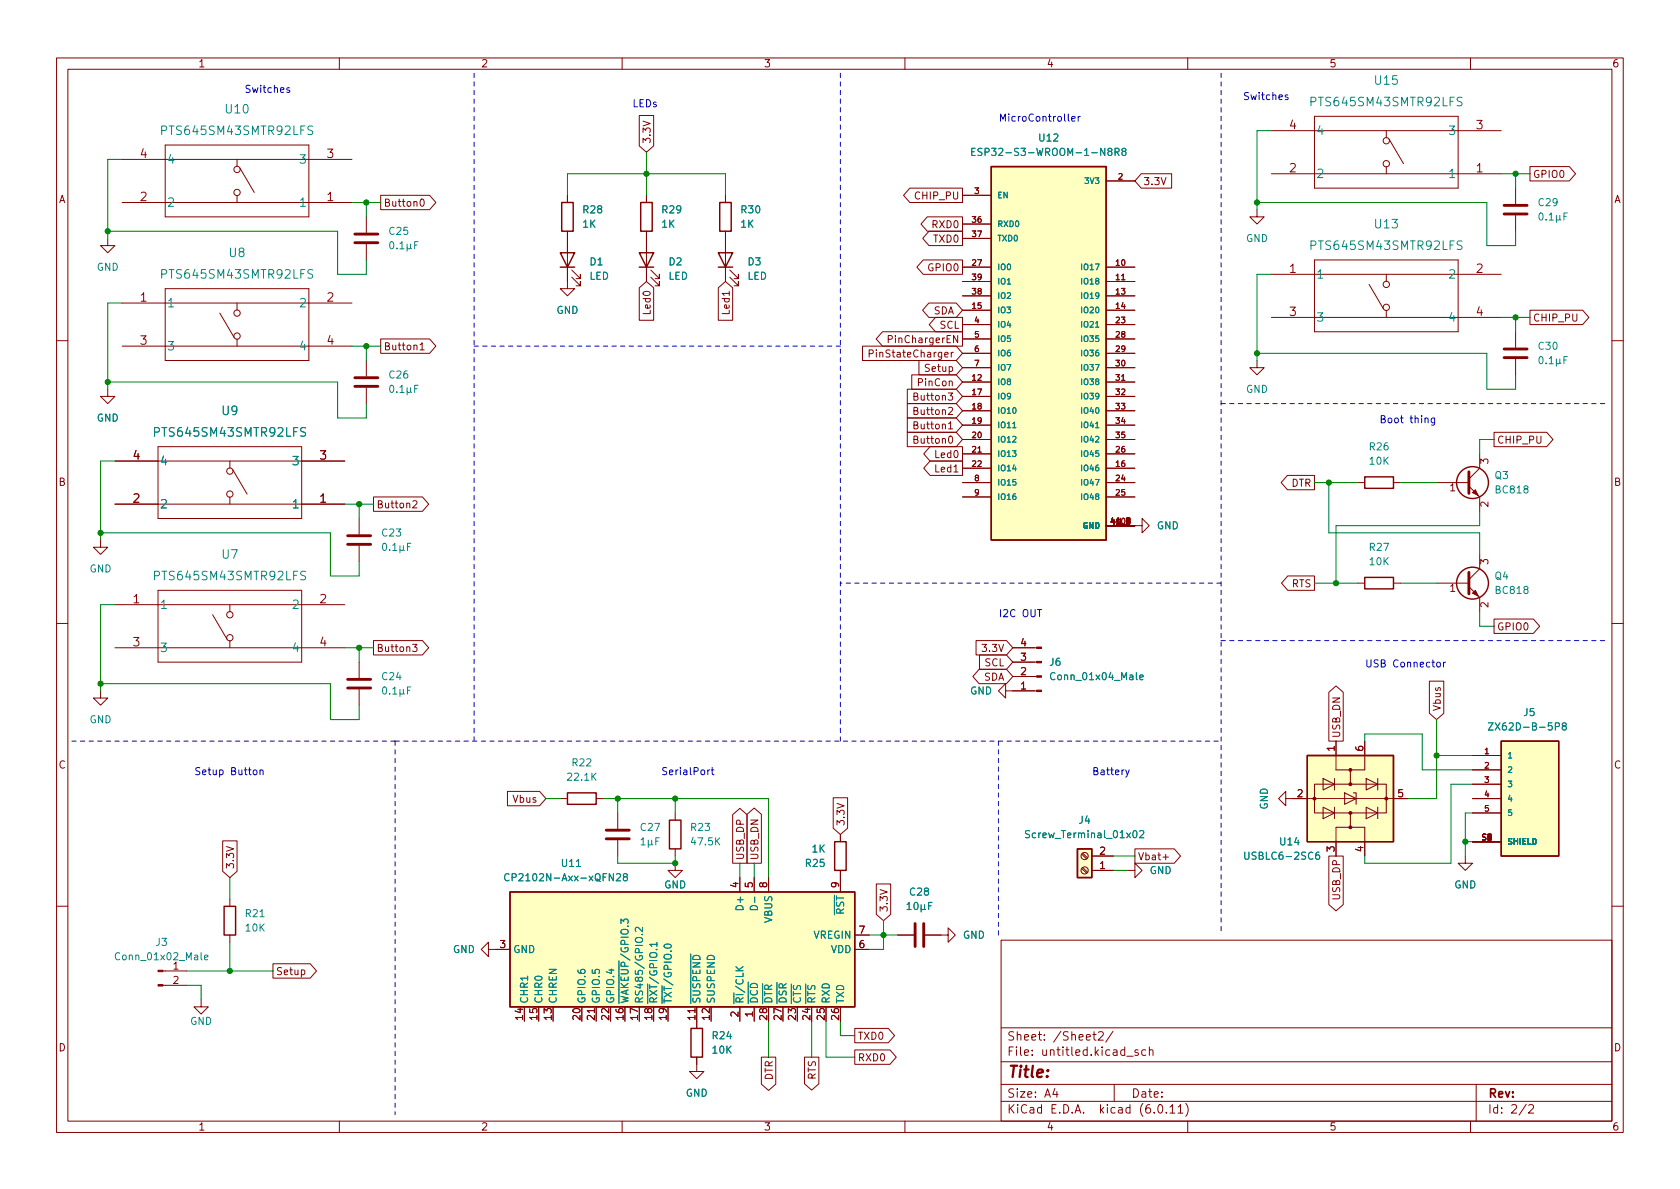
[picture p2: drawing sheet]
<svg xmlns="http://www.w3.org/2000/svg" width="297mm" height="210mm" viewBox="0 0 297 210" stroke-linecap="round" stroke-linejoin="round" font-family="sans-serif">
<g fill="none" stroke="#840000" stroke-width=".18">
<path d="M10 10.2h277v190.1h-277zM12 12.2h273v186.1h-273zM60 10.2v2M110 10.2v2M160 10.2v2M210 10.2v2M260 10.2v2M21.6 28.2h40.6M21.6 35.8h40.6M29.2 25.6h25.4v12.7h-25.4zM41.9 28.2v1.3M41.9 34.5v1.3"/>
<path d="M42.4 29.7l2.6 4.3M64.8 38.3v2.8M67.3 34.5h8.7l1.1 1.3-1.1 1.3h-8.7zM74.4 35.3l.2-.1a.68 .68 0 0 1 .4 .6 .68 .68 0 0 1-.4 .7l-.2-.1-.1-.4zM100.3 34.5v1.3M113 20.4h2.6v5.4l-1.3 1.1-1.3-1.1zM114.3 34.5v1.3M128.3 34.5v1.3M160.9 33.3h9.3v2.5h-9.3l-1.1-1.3zM164 38.3h6.2v2.6h-6.2l-1.2-1.3zM170.2 34.5h5.1M170.2 39.6h5.1"/>
<path d="M195.6 32h5.1M201.8 30.7h5.4v2.6h-5.4l-1.1-1.3zM222.2 37.1v1.2h1.3l-1.3 1.3-1.2-1.3h1.2M224.8 23.1h40.6M224.8 30.7h40.6M232.4 20.6h25.4v12.7h-25.4zM245.1 23.1v1.3M245.1 29.5v1.2M245.6 24.6l2.6 4.4M268 33.3v2.8M268 38.1v2.8M270.5 29.5h7l1.1 1.2-1.1 1.3h-7z"/>
<path d="M19 42.2v1.2h1.3l-1.3 1.3-1.2-1.3h1.2M21.6 53.6h40.6M29.2 51h25.4v12.7h-25.4zM38.9 55.4l2.5 4.3M41.9 53.6v1.3M41.9 59.9v1.3M64.8 43.2v2.8M67.3 59.9h8.7l1.1 1.3-1.1 1.3h-8.7zM100.3 40.9v10.1h1.3l-1.3 1.3-1.2-1.3h1.2M101.1 49l1.5 1.5v-.7v.7h-.7M101.1 47.7l1.5 1.6v-.8v.8h-.7M113 50.9l1.3-1.1 1.3 1.1v5.7h-2.6z"/>
<path d="M114.3 40.9v8.9M115.1 49l1.5 1.5v-.7v.7h-.8M115.1 47.7l1.5 1.6v-.8v.8h-.8M127 50.9l1.3-1.1 1.2 1.1v5.7h-2.5zM128.3 40.9v8.9M128.9 51.5v.8M129 49l1.6 1.5v-.7v.7h-.8M129 47.7l1.6 1.6v-.8v.8h-.8M156 58.7h14.2v2.5h-14.2l-1.1-1.3zM163.2 46h7v2.5h-7l-1.1-1.3zM164.2 53.6h4.9l1.1 1.3-1.1 1.2h-4.9l-1.1-1.2zM164.3 40.9h5.9v2.5h-5.9l-1.2-1.2z"/>
<path d="M165.4 56.1h4.8v2.6h-4.8l-1.1-1.3zM169.3 59.3v1.3l-.7-1.3v1.3M170.2 47.2h5.1M170.2 49.8h5.1M170.2 52.3h5.1M170.2 54.9h5.1M170.2 57.4h5.1M170.2 59.9h5.1M170.2 42.2h5.1M195.6 47.2h5.1M195.6 49.8h5.1M195.6 52.3h5.1"/>
<path d="M195.6 54.9h5.1M195.6 57.4h5.1M195.6 59.9h5.1M198.3 49.5h.6M224.8 56.1h40.6M224.8 48.5h40.6M232.4 46h25.4v12.7h-25.4zM242.1 50.3l2.5 4.3M245.1 48.5v1.3M245.1 54.9v1.2M268 58.7v2.8M270.5 54.9h9.3l1.1 1.2-1.1 1.3h-9.3z"/>
<path d="M10 60.2h2M19 68.8v1.3h1.3l-1.3 1.3-1.2-1.3h1.2M21.6 61.2h40.6M27.9 79h25.4v12.7h-25.4zM64.8 63.7v2.8M64.8 68.6v2.8M74.3 61l.3-.4v1.3M74.3 61.9h.7M152.5 61.2h16.6l1.1 1.3-1.1 1.2h-16.6zM160.4 68.8h8.7l1.1 1.3-1.1 1.3h-8.7zM160.4 76.4h8.7l1.1 1.3-1.1 1.3h-8.7zM160.4 73.9h8.7l1.1 1.3-1.1 1.2h-8.7z"/>
<path d="M160.4 71.4h8.7l1.1 1.2-1.1 1.3h-8.7zM161.2 66.3h7.9l1.1 1.3-1.1 1.2h-7.9zM162.5 63.7h6.6l1.1 1.3-1.1 1.3h-6.6zM164.4 79h5.8v2.5h-5.8l-1.1-1.2zM167 62.7l.6-.1v-.2l-.4-.1-.2 .2 .1 .6h.5M167.6 69.5h.8l-.4 .5 .4 .1v.5l-.2 .2-.6-.2M167.7 74.9l.4-.3v1.2M167.7 72.2l.5-.2 .2 .4-.8 .9h.8M167.7 75.8h.7M167.8 67.5l.2-.1h.3l.1 .8M167.8 77.2l.2-.1a.68 .68 0 0 1 .5 .6 .68 .68 0 0 1-.5 .7l-.2-.1-.1-.4zM168.2 62.3v.8"/>
<path d="M168.6 62.3l-.4 .2M170.2 67.6h5.1M170.2 70.1h5.1M170.2 72.6h5.1M170.2 75.2h5.1M170.2 77.7h5.1M170.2 62.5h5.1M170.2 65h5.1M172.9 80h.6M195.6 67.6h5.1M195.6 70.1h5.1M195.6 72.6h5.1"/>
<path d="M195.6 75.2h5.1M195.6 77.7h5.1M195.6 62.5h5.1M195.6 65h5.1M198.3 67.3h.6M222.2 63.7v1.3h1.3l-1.3 1.3-1.2-1.3h1.2M264.2 76.4h9.3l1.1 1.3-1.1 1.3h-9.3zM268 63.5v2.8M285 60.2h2M17.8 95.5v1.3h1.2l-1.2 1.2-1.3-1.2h1.3M20.3 81.5h40.7M20.3 89.1h40.7"/>
<path d="M40.6 81.5v1.3M40.6 87.9v1.2M41.1 83.1l2.6 4.3M63.5 91.7v2.8M63.5 96.5v2.8M66 87.9h8.7l1.1 1.2-1.1 1.3h-8.7zM73 88.7l.5-.2 .2 .4-.8 .9h.8M164.4 81.5h5.8v2.6h-5.8l-1.1-1.3zM168.7 83.5h.7M170.2 85.3h5.1M170.2 82.8h5.1M170.2 80.3h5.1"/>
<path d="M170.2 87.9h5.1M195.6 93h6.3v-1.3l1.3 1.3-1.3 1.2v-1.2M195.6 85.3h5.1M195.6 82.8h5.1M195.6 80.3h5.1M195.6 87.9h5.1M199.1 91.6h.7l-.4 1.1M199.4 91.6l-.2 .7h.6M227.6 84.1h4.8v2.5h-4.8l-1.1-1.3zM240 85.3h1.3M246.4 85.3h1.2M254 85.3h5.7"/>
<path d="M256.5 85.9l.4-.4v1.3M259.7 86l1.9 1.9v2.5M261.6 80.3v2.5l-1.9 1.9M261.6 98v2.6l-1.9 1.9M261.8 82v-.8l.5 .4 .1-.4h.6l.1 .2-.1 .6M261.8 99.7v-.8l.5 .5 .1-.4h.6l.1 .2-.1 .5M263.1 88.8v.8l-.9-.8-.4 .2 .1 .5M10 110.2h2M20.3 114.5h40.7M20.3 106.9h40.7M27.9 104.4h25.4v12.7h-25.4zM37.6 108.7l2.5 4.3"/>
<path d="M40.6 106.9v1.3M40.6 113.3v1.2M63.5 117.1v2.8M66 113.3h8.7l1.1 1.2-1.1 1.3h-8.7zM72.9 113.9h.8l-.4 .5 .4 .1v.6l-.2 .1-.6-.1M172.6 113.3h5.4l1.1 1.2-1.1 1.3h-5.4zM173.1 118.4h4.9l1.1 1.2-1.1 1.3h-4.9l-1.1-1.3zM173.2 115.8h4.8l1.1 1.3-1.1 1.3h-4.8zM179.1 117.1h4.2M179.1 114.5h4.2M179.1 119.6h4.2M227.7 101.8h4.7v2.6h-4.7l-1.1-1.3z"/>
<path d="M240 103.1h1.3M246.4 103.1h1.2M254 103.1h5.7M256.5 103.7l.4-.4v1.3M259.7 103.8l1.9 1.9v2.5M263.1 106.6v.8l-.9-.8-.4 .2 .1 .5M264.2 109.5h6.9l1.1 1.2-1.1 1.3h-6.9zM285 110.2h2M17.8 122.2v1.2h1.2l-1.2 1.3-1.3-1.3h1.3M63.5 121.9v2.8M89.7 139.9h5.7l1.1 1.3-1.1 1.3h-5.7zM177.8 122.2v-1.3l-1.3 1.3 1.3 1.2v-1.2h5.5"/>
<path d="M232.4 138.7h12.7v5.1h-12.7zM233.9 137.7l2.1 1-2.1 1zM234.9 122.4l1.3-1.1 1.3 1.1v8.7h-2.6zM236 137.7v2M236.2 131.1v5h2.6M241.3 131.1v5h-2.5v2.6M241.6 137.7l2 1-2 1zM243.6 137.7v2M252.7 120.5h2.6v5.6l-1.3 1.1-1.3-1.1zM260.3 136.1h5.1M260.3 133.6h5.1M260.3 138.7h5.1"/>
<path d="M39.4 148.7h2.5v5.4l-1.3 1.1-1.2-1.1zM40.6 159v1.3M99.1 141.2h1.2M105.4 141.2h1.3M109.2 143.8v2.8M109.2 148.6v2.8M119.4 152.6v1.3h1.2l-1.2 1.3-1.3-1.3h1.3M119.4 143.8v1.2M119.4 150.1v1.3M129.5 144.1l1.3-1.2 1.3 1.2v8.5h-2.6zM130.8 155.2v2.5M132.1 144l1.2-1.1 1.3 1.1v8.6h-2.5z"/>
<path d="M133.3 155.2v2.5M135.9 155.2v2.5M147.3 141.1h2.6v5.4l-1.3 1.1-1.3-1.1zM148.6 147.6v1.2M148.6 153.9v3.8M154.9 156.3h2.6v5.4l-1.3 1.1-1.3-1.1zM191.3 151l.8 .9M191.3 153.6l.8 .8M191.4 150.9l.9 .8M191.4 153.4l.9 .8M193 153.9h3.8M193 151.4h3.8"/>
<path d="M199.4 153.9h1.3v-1.3l1.2 1.3-1.2 1.3v-1.3M200.7 150.1h6.9l1.1 1.3-1.1 1.2h-6.9zM205.6 151.6h1M227.3 141.2v-1.3l-1.2 1.3 1.2 1.3v-1.3h21.6M233.9 142.7l2.1 1.1-2.1 1zM234.9 151.4h2.6v8.6l-1.3 1.1-1.3-1.1zM236 142.7v2.1M237.7 140.2l2.1 1-2.1 1zM238.8 143.8v2.5h2.5v5.1M238.8 146.3h-2.6v5.1M239.3 140.2h.5v2M241.6 142.7l2 1.1-2 1z"/>
<path d="M243.6 142.7v2.1M259.1 151.4v1.2h1.2l-1.2 1.3-1.3-1.3h1.3M260.3 141.2h5.1M260.3 143.8h5.1M260.3 148.8h5.1M10 160.2h2M28.8 174.2h4.2M28.8 171.7h4.2M35.6 176.8v1.2h1.2l-1.2 1.3-1.3-1.3h1.3M40.6 165.3v1.3M48.3 170.4h6.6l1.1 1.3-1.1 1.3h-6.6zM86.4 167.9v-1.3l-1.3 1.3 1.3 1.3v-1.3h3.8"/>
<path d="M92.7 178v2.6M95.2 178v2.6M97.8 178v2.6M102.9 178v2.6M105.1 178.4v.7M105.4 178v2.6M107.9 178v2.6M110.5 178v2.6M113 178v2.6M115.6 178v2.6M118.1 178v2.6M122.9 178.4v.7"/>
<path d="M123.2 178v3.9M125.7 178v2.6M130.8 178v2.6M133.3 178v2.6M135.9 178v2.6M138.4 178v2.6M141 178v2.6M143.5 178v2.6M146 178v2.6M148.6 178v2.6M151.1 165.3h2.6M151.1 167.9h2.6"/>
<path d="M158.7 165.3h2.8M163.6 165.3h4v-1.2l1.3 1.2-1.3 1.3v-1.3M177 166.3h108v32h-108zM285 160.2h2M60 198.3v2M110 198.3v2M123.2 186.9v2.6h1.3l-1.3 1.2-1.3-1.2h1.3M134.6 186.9h2.6v4.8l-1.3 1.1-1.3-1.1zM142.2 186.9h2.6v4.8l-1.3 1.1-1.3-1.1zM151.1 185.7h6.3l1.1 1.2-1.1 1.3h-6.3zM151.1 181.9h6l1.1 1.2-1.1 1.3h-6zM160 198.3v2"/>
<path d="M177 194.8h108M177 191.8h108M177 187.8h108M177 181.8h108M182.5 186.5v.1M182.5 185.7v.1M184.6 183.8v.1M184.6 183v.1M194.2 182.6l.6-.2 .2 .2 .1 .3-1 1h1M196.8 182.4l-1.3 1.9M197 191.8v3M202.6 185.7l-.5-.1-.2 .3v.4l.1 .3h.6"/>
<path d="M203.2 185.8l.2-.2 .4 .1 .1 .9M203.2 185.1v1.5M209.6 195.1a1.72 1.72 0 0 1 0 2.3M210 198.3v2M260 198.3v2M261 191.8v6.5M270.3 195.5l.6-.2 .2 .2 .1 .3-1 1h1"/>
<circle cx="41.9" cy="30" r=".56"/>
<circle cx="41.9" cy="34" r=".56"/>
<circle cx="245.1" cy="24.9" r=".56"/>
<circle cx="245.1" cy="29" r=".56"/>
<circle cx="41.9" cy="59.4" r=".56"/>
<circle cx="41.9" cy="55.4" r=".56"/>
<circle cx="245.1" cy="54.4" r=".56"/>
<circle cx="245.1" cy="50.3" r=".56"/>
<circle cx="40.6" cy="83.3" r=".56"/>
<circle cx="40.6" cy="87.4" r=".56"/>
<circle cx="40.6" cy="112.8" r=".56"/>
<circle cx="40.6" cy="108.7" r=".56"/>
<circle cx="191.8" cy="151.4" r=".63"/>
<circle cx="191.8" cy="153.9" r=".63"/>
</g>
<g fill="none" stroke="#840000" stroke-width=".51">
<path d="M265.9 36.3h4.1M265.9 37.8h4.1M62.7 41.4h4.1M62.7 42.9h4.1M62.7 68.3h4.1M62.7 66.8h4.1M265.9 63.2h4.1M265.9 61.7h4.1M61.5 94.7h4M61.5 96.3h4M259.7 83.4v3.8M259.7 101.2v3.8"/>
<path d="M61.5 121.7h4M61.5 120.1h4M107.2 148.3h4.1M107.2 146.8h4.1M161.8 163.3v4.1M163.3 163.3v4.1"/>
</g>
<g fill="#840000" stroke="#840000" stroke-width=".18">
<path d="M260.3 87.1l.6-.5 .5 1z"/>
<path d="M260.3 104.9l.6-.5 .5 1z"/>
<path d="M27.9 174.1h.9v.3h-.9z"/>
<path d="M27.9 171.6h.9v.2h-.9z"/>
<path d="M183.3 114.4h.8v.3h-.8z"/>
<path d="M183.3 117h.8v.2h-.8z"/>
<path d="M183.3 119.5h.8v.3h-.8z"/>
<path d="M183.3 122h.8v.3h-.8z"/>
<circle cx="238.8" cy="136.1" r=".25"/>
<circle cx="238.8" cy="138.7" r=".25"/>
<circle cx="232.4" cy="141.2" r=".25"/>
<circle cx="245.1" cy="141.2" r=".25"/>
<circle cx="238.8" cy="143.8" r=".25"/>
<circle cx="238.8" cy="146.3" r=".25"/>
</g>
<g fill="none" stroke="#840000" stroke-width=".25">
<path d="M99.3 35.8h2v5.1h-2zM113.3 35.8h2v5.1h-2zM127.3 35.8h2v5.1h-2zM175.3 29.5h20.3v66h-20.3zM99.1 44.7h2.5l-1.3 2.5zM99.1 47.2h2.5M113 44.7h2.6l-1.3 2.5zM113 47.2h2.6M127 44.7h2.5l-1.2 2.5zM127 47.2h2.5M241.3 84.3h5.1v2.1h-5.1zM241.3 102.1h5.1v2h-5.1z"/>
<path d="M231.1 133.6h15.3v15.2h-15.3zM265.4 131.1h10.2v20.3h-10.2zM90.2 157.7h60.9v20.3h-60.9zM100.3 140.2h5.1v2h-5.1zM118.4 145h2v5.1h-2zM147.6 148.8h2v5.1h-2zM190.5 150.1h2.5v5.1h-2.5zM39.6 160.3h2.1v5h-2.1zM122.2 181.9h2v5h-2z"/>
<circle cx="260.3" cy="85.3" r="2.82"/>
<circle cx="260.3" cy="103.1" r="2.82"/>
</g>
<g fill="none" stroke="#008484" stroke-width=".18">
<path d="M258.5 17.3l-.6-.1-.2 .1v.5l.7 .3 .1 .3-.3 .3-.6-.1M55.3 22.3h-.6l-.2 .1v.5l.7 .2 .1 .4-.3 .3-.6-.1M195.3 26.2v1.3l-.7-1.3v1.3M196.1 26.8l-.2-.3v-.2l.2-.1 .4 .1 .1 .2-.1 .1-.5 .2-.1 .2v.4l.2 .1h.3l.2-.2-.1-.4-.1-.1M197.2 26.9l.6-.1 .1-.2-.1-.3-.6-.1v1.3M197.5 26.9l.4 .6M198.6 26.8l-.2-.3v-.2l.2-.1 .4 .1 .1 .2-.1 .1-.5 .2-.1 .2v.4l.2 .1h.2l.3-.2-.1-.4-.2-.1M272.2 37.8l.2-.1a.68 .68 0 0 1 .4 .6 .68 .68 0 0 1-.4 .6l-.2-.1-.1-.4zM273.4 38.8v.1M273.9 38l.4-.3v1.2M273.9 38.9h.7M275.2 38.1v1.2"/>
<path d="M275.8 38.7l.2 .2M275.8 38.1l-.1 .8h-.3l-.2-.2M276.5 38.3h.4M277.1 37.7h-.6v1.2M55.3 47.7h-.6l-.2 .1v.5l.7 .2 .1 .4-.3 .3-.6-.1M69 42.9l.2-.2a.68 .68 0 0 1 .4 .7 .68 .68 0 0 1-.4 .6l-.2-.1-.1-.4zM70.2 43.9v.1M70.7 43.1l.4-.4v1.3M70.7 44h.7M72 43.2v1.2M72.6 43.8l.2 .2M72.6 43.2l-.1 .7-.3 .1-.2-.2"/>
<path d="M73.3 43.3h.4M73.9 42.7h-.6v1.3M193.7 57.9h.6M258.5 42.7l-.6-.1-.3 .3 .2 .3 .6 .3v.5l-.2 .1-.6-.1M54 75.7l-.6-.1-.2 .2v.4l.7 .3 .1 .3-.3 .3h-.5M69 68.3l.2-.2a.68 .68 0 0 1 .4 .7 .68 .68 0 0 1-.4 .6l-.2-.1-.1-.4zM70.2 69.3v.1M70.7 68.5l.4-.4v1.3M70.7 69.4h.7M72 68.6v1.2M72.6 69.2l.2 .2M72.6 68.6l-.1 .7-.3 .1-.2-.2"/>
<path d="M73.3 68.7h.4M73.9 68.1h-.6v1.3M179.1 75.6h.5M193.7 75.6h.6M272.2 63.2l.2-.1a.68 .68 0 0 1 .4 .6 .68 .68 0 0 1-.4 .6l-.2-.1-.1-.4zM273.4 64.2v.1M273.9 63.4l.4-.3v1.2M273.9 64.3h.7M275.2 63.5v1.2M275.8 64.1l.2 .2M275.8 63.5l-.1 .8h-.3l-.2-.2M276.5 63.7h.4"/>
<path d="M277.1 63.1h-.6v1.2M67.8 96.2l.1-.1a.68 .68 0 0 1 .5 .6 .68 .68 0 0 1-.5 .6l-.1-.1-.2-.3zM68.9 97.2v.1M69.4 96.4l.4-.3v1.2M69.4 97.3h.8M70.7 96.5v1.3M71.3 97.2l.2 .1M71.3 96.5v.8h-.4l-.2-.1M72 96.7h.5M72.7 96.1h-.7v1.2M269.7 86.5l-.3-.3 .1-.2 .2-.1 .3 .1 .2 .2-.1 .1-.5 .2-.2 .2v.2l.3 .3 .3-.1 .2-.2v-.2l-.3-.2M54 101.1l-.6-.1-.2 .2v.4l.7 .3 .1 .3-.3 .3h-.5"/>
<path d="M200.9 118.9v1.1l.2 .2M201.5 119.8l.6-.1v-.3h-.4l-.2 .1 .1 .6h.5M269.7 104.2l-.3-.2 .1-.2 .2-.1 .3 .1 .2 .1-.1 .2-.5 .2-.2 .2v.2l.3 .3 .3-.1 .2-.2v-.2l-.3-.3M67.8 121.5h.1a.68 .68 0 0 1 .5 .6 .68 .68 0 0 1-.5 .6 .84 .84 0 0 1-.1-1.2zM68.9 122.6v.1M69.4 121.8l.4-.3v1.2M69.4 122.7h.8M70.7 121.9v1.3M71.3 122.6l.2 .1M71.3 121.9v.8h-.4l-.2-.1M72 122.1h.5M72.7 121.5h-.7v1.2"/>
<path d="M104.8 137.3l.6 .7M105.4 136.7l-.7 .7M274.4 127.8h-.6l-.1 .6 .2-.1 .4 .1 .2 .1-.1 .5-.2 .1-.5-.1M275 128.5l.6-.1 .1-.2v-.3l-.7-.1v1.3M276.5 128.4l-.3-.3 .1-.2 .2-.1 .3 .1 .1 .2v.1l-.6 .2-.1 .2 .1 .4 .2 .1 .3-.1 .1-.1v-.3l-.2-.2M101.9 153.2h.7M108.5 154.5v1.3l-.8-1.3v1.3M109 154.6l.5-.1 .2 .4-.8 .9h.8M110.4 155l-.2-.2 .1-.2 .1-.1 .4 .1 .1 .1v.2l-.6 .2-.1 .2v.2l.2 .3h.3l.2-.3v-.3l-.2-.2M113.4 148.5l.3-.4v1.3M113.4 149.4h.7M114.6 148.6v1.2"/>
<path d="M115.2 149.2l.2 .2M115.2 148.6v.8h-.4l-.2-.2M116 148.7h.4M116.6 148.1h-.6v1.3M126.7 148.7l.6 .7M127.3 148.1l-.8 .8M133.4 158.6v1M147.5 158.3v3.5M160.4 159.9l.3-.3v1.2M161.8 159.6h.1a.68 .68 0 0 1 .4 .6 .68 .68 0 0 1-.4 .6 .84 .84 0 0 1-.1-1.2zM162.9 160v1.3M163.5 160l-.1 .8h-.4l-.1-.1"/>
<path d="M164.8 159.6h-.6v1.2M200.5 146.9h.1a.68 .68 0 0 1 .4 .6 .68 .68 0 0 1-.4 .6 .84 .84 0 0 1-.1-1.2zM201.5 147l.5-.1 .2 .3-.8 .9h.8M233.2 150.7h-.3a.86 .86 0 0 0 0 1.3l.4-.2v-.4l-.2-.2h-.4l-.1 .2M35.6 168.5v1.1l.1 .1M36.2 169.3l.6-.1-.1-.3h-.4l-.1 .2v.6h.5M46 162.1h.7M109.4 169.9v1.3M113.5 165.2h.1M113.6 164v.8l-.9-.8-.4 .2 .2 .5M122.1 168.7v8.8M129.8 175.6v1.9"/>
<path d="M160.4 160.8h.7M163.5 160.7l.1 .1M164.2 160.2h.4"/>
</g>
<g fill="#ffffc2" stroke="#ffffc2" stroke-width=".18">
<path d="M231.1 133.6h15.3v15.2h-15.3z"/>
<path d="M265.4 131.1h10.2v20.3h-10.2z"/>
<path d="M90.2 157.7h60.9v20.3h-60.9z"/>
<path d="M175.3 29.5h20.3v66h-20.3z"/>
<path d="M190.5 150.1h2.5v5.1h-2.5z"/>
</g>
<g fill="none" stroke="#0000c2" stroke-width=".18">
<path d="M51.2 15.6l-.3-.1-.2 .2 .1 .2 .4 .1v.3h-.5M227.7 16.8h-.3l-.2 .2 .1 .1 .4 .2v.3h-.5M189.5 21l.6-.1-.1-.3h-.3l-.2 .2v.6h.5M190.6 20.6v.8M191 20.6l-.4 .2M247.6 73.9h.5M247.8 73.5v1.1l.3 .2M253.7 73.9v1.1l-.3 .2-.3-.1M253.7 74l-.4-.1-.3 .3 .2 .5h.5M255.2 117.1v.8M255.6 117.1l-.4 .2M46 136.3l.2-.1h.3v.8"/>
<path d="M125.5 136.2l-.4 .2M125.7 136.2h.5M125.9 135.7v1.1l.3 .2M199 136.2l.3 .8M199.6 136.2l-.4 1.1-.2 .1"/>
</g>
<path d="M83.8 12.9v118.2M148.6 12.9v118.2M215.9 12.9v152.4M83.8 61.2h64.8M215.9 71.4h68.6M215.9 113.3h68.6M215.9 103.1h-67.3M12.7 131.1h57.1M69.8 131.1h146.1M69.8 131.1v66M176.5 131.1v34.2" fill="none" stroke="#0000c2" stroke-width=".18" stroke-dasharray=".8 .8"/>
<g fill="none" stroke="#008400" stroke-width=".18">
<path d="M21.6 28.2h-2.6v14M62.2 35.8h5.1M64.8 35.8v2.5M100.3 34.5v-3.8h28v3.8M114.3 26.9v7.6M222.2 35.8h40.7v7.6h5.1v-2.5M224.8 23.1h-2.6v14M265.4 30.7h5.1M268 30.7v2.6M19 40.9h40.7v7.6h5.1v-2.5M21.6 53.6h-2.6v15.2M224.8 48.5h-2.6v15.2"/>
<path d="M265.4 56.1h5.1M268 56.1v2.6M19 67.6h40.7v6.3h5.1v-2.5M62.2 61.2h5.1M64.8 61.2v2.5M222.2 62.5h40.7v6.3h5.1v-2.5M264.2 77.7h-2.6v2.6M17.8 94.2h40.6v7.6h5.1v-2.5M20.3 81.5h-2.5v14M61 89.1h5M63.5 89.1v2.6M232.4 85.3h7.6"/>
<path d="M234.9 85.3v8.9h26.7v3.8M247.6 85.3h6.4M261.6 90.4v2.6h-25.4v10.1M20.3 106.9h-2.5v15.3M61 114.5h5M63.5 114.5v2.6M232.4 103.1h7.6M247.6 103.1h6.4M261.6 108.2v2.5h2.6M17.8 120.9h40.6v6.3h5.1v-2.5M241.3 131.1v-1.3h10.2v6.3h8.8M254 133.6h6.3"/>
<path d="M254 127.2v14h-5.1M260.3 138.7h-3.8v13.9h-15.2v-1.2M40.6 155.2v3.8M96.5 141.2h2.6M106.7 141.2h29.2v14M109.2 151.4v1.2h10.2v-1.2M109.2 141.2v2.6M119.4 141.2v2.6M130.8 152.6v2.6M133.3 152.6v2.6M196.8 153.9h2.6M196.8 151.4h3.9"/>
<path d="M259.1 148.8h1.2M260.3 143.8h-1.2v7.6M33 171.7h15.3M33 174.2h2.6v2.6M40.6 166.6v5.1M153.7 165.3h5M156.2 162.8v5.1h-2.5M135.9 180.6v6.3M143.5 180.6v6.3M146 180.6v6.3h5.1M148.6 180.6v2.5h2.5"/>
</g>
<g fill="#008400" stroke="#008400" stroke-width=".18">
<circle cx="63.5" cy="89.1" r=".46"/>
<circle cx="17.8" cy="120.9" r=".46"/>
<circle cx="40.6" cy="171.7" r=".46"/>
<circle cx="156.2" cy="165.3" r=".46"/>
<circle cx="236.2" cy="103.1" r=".46"/>
<circle cx="259.1" cy="148.8" r=".46"/>
<circle cx="109.2" cy="141.2" r=".46"/>
<circle cx="119.4" cy="141.2" r=".46"/>
<circle cx="119.4" cy="152.6" r=".46"/>
<circle cx="17.8" cy="94.2" r=".46"/>
<circle cx="19" cy="40.9" r=".46"/>
<circle cx="19" cy="67.6" r=".46"/>
<circle cx="63.5" cy="114.5" r=".46"/>
<circle cx="64.8" cy="61.2" r=".46"/>
<circle cx="64.8" cy="35.8" r=".46"/>
<circle cx="114.3" cy="30.7" r=".46"/>
<circle cx="268" cy="30.7" r=".46"/>
<circle cx="268" cy="56.1" r=".46"/>
<circle cx="222.2" cy="62.5" r=".46"/>
<circle cx="234.9" cy="85.3" r=".46"/>
<circle cx="254" cy="133.6" r=".46"/>
<circle cx="222.2" cy="35.8" r=".46"/>
</g>
<text font-size="2.8" fill="#840000" x="178" y="191.2">Title:</text>
<g font-size="2.1" fill="#008484">
<text x="242.8" y="15.4">U15</text>
<text x="39.6" y="20.5">U10</text>
<text x="231.4" y="19.3">PTS645SM43SMTR92LFS</text>
<text x="28.2" y="24.3">PTS645SM43SMTR92LFS</text>
<text x="29.5" y="29.4">4</text>
<text x="52.8" y="29.4">3</text>
<text x="232.7" y="24.3">4</text>
<text x="256" y="24.3">3</text>
<text x="232.7" y="31.9">2</text>
<text x="256" y="31.9">1</text>
<text x="29.5" y="37">2</text>
<text x="52.8" y="37">1</text>
<text x="242.8" y="40.8">U13</text>
<text x="40.3" y="45.9">U8</text>
<text x="231.4" y="44.7">PTS645SM43SMTR92LFS</text>
<text x="28.2" y="49.7">PTS645SM43SMTR92LFS</text>
<text x="232.7" y="49.7">1</text>
<text x="256" y="49.7">2</text>
<text x="29.5" y="54.8">1</text>
<text x="52.8" y="54.8">2</text>
<text x="232.7" y="57.3">3</text>
<text x="256" y="57.3">4</text>
<text x="29.5" y="62.4">3</text>
<text x="52.8" y="62.4">4</text>
<text x="26.9" y="77.7">PTS645SM43SMTR92LFS</text>
<text x="39" y="73.9">U9</text>
<text x="28.2" y="82.7">4</text>
<text x="51.5" y="82.7">3</text>
<text x="28.2" y="90.4">2</text>
<text x="51.5" y="90.4">1</text>
<text x="39" y="99.3">U7</text>
<text x="26.9" y="103.1">PTS645SM43SMTR92LFS</text>
<text x="28.2" y="108.1">1</text>
<text x="51.5" y="108.1">2</text>
<text x="28.2" y="115.8">3</text>
<text x="51.5" y="115.8">4</text>
</g>
<g font-size="2.1" fill="#840000">
<text x="227.8" y="22.9">4</text>
<text x="260.8" y="22.9">3</text>
<text x="24.6" y="27.9">4</text>
<text x="57.6" y="27.9">3</text>
<text x="24.6" y="35.6">2</text>
<text x="57.6" y="35.6">1</text>
<text x="227.8" y="30.5">2</text>
<text x="260.8" y="30.5">1</text>
<text x="24.6" y="53.3">1</text>
<text x="57.6" y="53.3">2</text>
<text x="227.8" y="48.3">1</text>
<text x="260.8" y="48.3">2</text>
<text x="227.8" y="55.9">3</text>
<text x="260.8" y="55.9">4</text>
<text x="24.6" y="61">3</text>
<text x="57.6" y="61">4</text>
<text x="23.3" y="81.3">4</text>
<text x="56.4" y="81.3">3</text>
<text x="23.3" y="88.9">2</text>
<text x="56.4" y="88.9">1</text>
<text x="23.3" y="106.7">1</text>
<text x="56.4" y="106.7">2</text>
<text x="23.3" y="114.3">3</text>
<text x="56.4" y="114.3">4</text>
<text x="178" y="184.5">Sheet:</text>
<text x="186.2" y="184.5">/Sheet2/</text>
<text x="178" y="187.2">File:</text>
<text x="184.4" y="187.2">untitled.kicad_sch</text>
<text x="178" y="197.4">KiCad</text>
<text x="178" y="194.6">Size:</text>
<text x="184.7" y="194.6">A4</text>
<text x="185.7" y="197.4">E.D.A.</text>
<text x="194.6" y="197.4">kicad</text>
<text x="200" y="194.6">Date:</text>
<text x="201.8" y="197.4">(6.0.11)</text>
<text x="263" y="194.6">Rev:</text>
<text x="263" y="197.4">Id:</text>
<text x="267.1" y="197.4">2/2</text>
</g>
<g font-size="1.8" fill="#840000">
<text x="35" y="12.3">1</text>
<text x="85" y="12.3">2</text>
<text x="135" y="12.3">3</text>
<text x="185" y="12.3">4</text>
<text x="235" y="12.3">5</text>
<text x="285" y="12.3">6</text>
<text x="115.4" y="25.5" transform="rotate(-90 115.4 25.5)">3.3V</text>
<text x="161.5" y="35.7">CHIP_PU</text>
<text x="202.1" y="33.1">3.3V</text>
<text x="271" y="31.8">GPIO0</text>
<text x="10.4" y="36.3">A</text>
<text x="67.8" y="36.9">Button0</text>
<text x="164.6" y="40.7">RXD0</text>
<text x="285.4" y="36.3">A</text>
<text x="164.9" y="43.3">TXD0</text>
<text x="163.9" y="48.4">GPIO0</text>
<text x="115.4" y="55.8" transform="rotate(-90 115.4 55.8)">Led0</text>
<text x="129.4" y="55.8" transform="rotate(-90 129.4 55.8)">Led1</text>
<text x="165" y="56">SDA</text>
<text x="166" y="58.5">SCL</text>
<text x="271" y="57.2">CHIP_PU</text>
<text x="67.8" y="62.3">Button1</text>
<text x="153.3" y="63.6">PinStateCharger</text>
<text x="156.7" y="61.1">PinChargerEN</text>
<text x="161.2" y="71.2">Button3</text>
<text x="162" y="68.7">PinCon</text>
<text x="163.3" y="66.1">Setup</text>
<text x="161.2" y="76.3">Button1</text>
<text x="161.2" y="73.8">Button2</text>
<text x="161.2" y="78.8">Button0</text>
<text x="165.1" y="83.9">Led1</text>
<text x="165.1" y="81.4">Led0</text>
<text x="264.6" y="78.8">CHIP_PU</text>
<text x="10.3" y="86.3">B</text>
<text x="228.3" y="86.5">DTR</text>
<text x="256.2" y="87.6">1</text>
<text x="285.3" y="86.3">B</text>
<text x="66.5" y="90.3">Button2</text>
<text x="228.3" y="104.2">RTS</text>
<text x="256.2" y="105.4">1</text>
<text x="264.6" y="111.9">GPIO0</text>
<text x="66.5" y="115.7">Button3</text>
<text x="173.4" y="115.7">3.3V</text>
<text x="174" y="118.2">SCL</text>
<text x="180.3" y="119.4">2</text>
<text x="180.3" y="116.8">3</text>
<text x="180.3" y="114.3">4</text>
<text x="173.9" y="120.7">SDA</text>
<text x="180.3" y="121.9">1</text>
<text x="255.1" y="125.8" transform="rotate(-90 255.1 125.8)">Vbus</text>
<text x="237.3" y="130.6" transform="rotate(-90 237.3 130.6)">USB_DN</text>
<text x="10.3" y="136.3">C</text>
<text x="236" y="133" transform="rotate(-90 236 133)">1</text>
<text x="241" y="133" transform="rotate(-90 241 133)">6</text>
<text x="285.3" y="136.3">C</text>
<text x="90.5" y="142.3">Vbus</text>
<text x="229.2" y="141">2</text>
<text x="247" y="141">5</text>
<text x="149.7" y="146.1" transform="rotate(-90 149.7 146.1)">3.3V</text>
<text x="41.8" y="153.8" transform="rotate(-90 41.8 153.8)">3.3V</text>
<text x="131.9" y="152.2" transform="rotate(-90 131.9 152.2)">USB_DP</text>
<text x="134.5" y="152.2" transform="rotate(-90 134.5 152.2)">USB_DN</text>
<text x="194.3" y="153.7">1</text>
<text x="194.3" y="151.1">2</text>
<text x="201.1" y="152.5">Vbat+</text>
<text x="236" y="150.8" transform="rotate(-90 236 150.8)">3</text>
<text x="241" y="150.8" transform="rotate(-90 241 150.8)">4</text>
<text x="130.6" y="157.1" transform="rotate(-90 130.6 157.1)">4</text>
<text x="133.1" y="157.1" transform="rotate(-90 133.1 157.1)">5</text>
<text x="135.6" y="157.1" transform="rotate(-90 135.6 157.1)">8</text>
<text x="148.3" y="157.1" transform="rotate(-90 148.3 157.1)">9</text>
<text x="157.3" y="161.4" transform="rotate(-90 157.3 161.4)">3.3V</text>
<text x="237.3" y="159.3" transform="rotate(-90 237.3 159.3)">USB_DP</text>
<text x="88.2" y="167.6">3</text>
<text x="151.7" y="167.6">6</text>
<text x="151.7" y="165.1">7</text>
<text x="30.4" y="171.4">1</text>
<text x="30.4" y="174">2</text>
<text x="48.7" y="172.8">Setup</text>
<text x="130.6" y="180" transform="rotate(-90 130.6 180)">2</text>
<text x="133.1" y="180" transform="rotate(-90 133.1 180)">1</text>
<text x="92.5" y="180.6" transform="rotate(-90 92.5 180.6)">14</text>
<text x="95" y="180.6" transform="rotate(-90 95 180.6)">15</text>
<text x="97.5" y="180.6" transform="rotate(-90 97.5 180.6)">13</text>
<text x="102.6" y="180.6" transform="rotate(-90 102.6 180.6)">20</text>
<text x="105.2" y="180.6" transform="rotate(-90 105.2 180.6)">21</text>
<text x="107.7" y="180.6" transform="rotate(-90 107.7 180.6)">22</text>
<text x="110.2" y="180.6" transform="rotate(-90 110.2 180.6)">16</text>
<text x="112.8" y="180.6" transform="rotate(-90 112.8 180.6)">17</text>
<text x="115.3" y="180.6" transform="rotate(-90 115.3 180.6)">18</text>
<text x="117.9" y="180.6" transform="rotate(-90 117.9 180.6)">19</text>
<text x="122.9" y="180.6" transform="rotate(-90 122.9 180.6)">11</text>
<text x="125.5" y="180.6" transform="rotate(-90 125.5 180.6)">12</text>
<text x="135.6" y="180.6" transform="rotate(-90 135.6 180.6)">28</text>
<text x="138.2" y="180.6" transform="rotate(-90 138.2 180.6)">27</text>
<text x="140.7" y="180.6" transform="rotate(-90 140.7 180.6)">23</text>
<text x="143.3" y="180.6" transform="rotate(-90 143.3 180.6)">24</text>
<text x="145.8" y="180.6" transform="rotate(-90 145.8 180.6)">25</text>
<text x="148.3" y="180.6" transform="rotate(-90 148.3 180.6)">26</text>
<text x="151.6" y="184.2">TXD0</text>
<text x="10.3" y="186.3">D</text>
<text x="137" y="191.1" transform="rotate(-90 137 191.1)">DTR</text>
<text x="144.6" y="191" transform="rotate(-90 144.6 191)">RTS</text>
<text x="151.6" y="188.1">RXD0</text>
<text x="285.3" y="186.3">D</text>
<text x="35" y="200.3">1</text>
<text x="85" y="200.3">2</text>
<text x="135" y="200.3">3</text>
<text x="185" y="200.3">4</text>
<text x="235" y="200.3">5</text>
<text x="285" y="200.3">6</text>
</g>
<g font-size="1.8" fill="#0000c2">
<text x="43.2" y="16.4">Switches</text>
<text x="219.7" y="17.7">Switches</text>
<text x="111.8" y="18.9">LEDs</text>
<text x="176.5" y="21.5">MicroController</text>
<text x="243.8" y="74.8">Boot</text>
<text x="249.3" y="74.8">thing</text>
<text x="176.5" y="109.1">I2C</text>
<text x="180.7" y="109.1">OUT</text>
<text x="241.3" y="118">USB</text>
<text x="246.2" y="118">Connector</text>
<text x="34.3" y="137.1">Setup</text>
<text x="40.7" y="137.1">Button</text>
<text x="116.8" y="137.1">SerialPort</text>
<text x="193" y="137.1">Battery</text>
</g>
<g font-size="1.8" fill="#008484">
<text x="171.4" y="27.9">ESP32-S3-WROOM-1-N8R8</text>
<text x="183.5" y="25.4">U12</text>
<text x="68.6" y="41.9">C25</text>
<text x="102.9" y="38.1">R28</text>
<text x="102.9" y="40.6">1K</text>
<text x="116.8" y="38.1">R29</text>
<text x="116.8" y="40.6">1K</text>
<text x="130.8" y="38.1">R30</text>
<text x="130.8" y="40.6">1K</text>
<text x="271.8" y="36.8">C29</text>
<text x="104.1" y="47.3">D1</text>
<text x="118.1" y="47.3">D2</text>
<text x="132.1" y="47.3">D3</text>
<text x="220.2" y="43.2">GND</text>
<text x="17" y="48.3">GND</text>
<text x="104.1" y="49.8">LED</text>
<text x="118.1" y="49.8">LED</text>
<text x="132.1" y="49.8">LED</text>
<text x="98.3" y="55.9">GND</text>
<text x="271.8" y="62.2">C30</text>
<text x="68.6" y="67.3">C26</text>
<text x="220.2" y="69.9">GND</text>
<text x="17" y="74.9">GND</text>
<text x="241.9" y="80">R26</text>
<text x="241.9" y="82.6">10K</text>
<text x="264.2" y="85.1">Q3</text>
<text x="264.2" y="87.6">BC818</text>
<text x="67.3" y="95.3">C23</text>
<text x="204.5" y="94">GND</text>
<text x="15.8" y="101.6">GND</text>
<text x="241.9" y="97.8">R27</text>
<text x="241.9" y="100.3">10K</text>
<text x="264.2" y="102.9">Q4</text>
<text x="264.2" y="105.4">BC818</text>
<text x="185.4" y="118.1">J6</text>
<text x="67.3" y="120.7">C24</text>
<text x="171.5" y="123.2">GND</text>
<text x="185.4" y="120.7">Conn_01x04_Male</text>
<text x="15.8" y="128.3">GND</text>
<text x="262.9" y="129.5">ZX62D-B-5P8</text>
<text x="269.2" y="127">J5</text>
<text x="100.9" y="135.9">R22</text>
<text x="100" y="138.4">22.1K</text>
<text x="224.5" y="143.2" transform="rotate(-90 224.5 143.2)">GND</text>
<text x="113" y="147.3">C27</text>
<text x="121.9" y="147.3">R23</text>
<text x="121.9" y="149.9">47.5K</text>
<text x="181" y="148.6">Screw_Terminal_01x02</text>
<text x="190.6" y="146.1">J4</text>
<text x="226.1" y="149.9">U14</text>
<text x="99.1" y="153.7">U11</text>
<text x="142.2" y="153.7">R25</text>
<text x="143.4" y="151.1">1K</text>
<text x="203.2" y="154.9">GND</text>
<text x="219.7" y="152.4">USBLC6-2SC6</text>
<text x="88.9" y="156.2">CP2102N-Axx-xQFN28</text>
<text x="117.4" y="157.5">GND</text>
<text x="131.8" y="161.2" transform="rotate(-90 131.8 161.2)">D+</text>
<text x="134.4" y="161.2" transform="rotate(-90 134.4 161.2)">D-</text>
<text x="149.6" y="161.8" transform="rotate(-90 149.6 161.8)">~{RST}</text>
<text x="160.6" y="158.8">C28</text>
<text x="257.1" y="157.5">GND</text>
<text x="27.4" y="167.6">J3</text>
<text x="43.2" y="162.6">R21</text>
<text x="43.2" y="165.1">10K</text>
<text x="136.9" y="163.3" transform="rotate(-90 136.9 163.3)">VBUS</text>
<text x="143.8" y="166.4">VREGIN</text>
<text x="170.2" y="166.4">GND</text>
<text x="20.1" y="170.2">Conn_01x02_Male</text>
<text x="80" y="168.9">GND</text>
<text x="90.7" y="168.9">GND</text>
<text x="146.8" y="168.9">VDD</text>
<text x="93.7" y="177.5" transform="rotate(-90 93.7 177.5)">CHR1</text>
<text x="96.3" y="177.5" transform="rotate(-90 96.3 177.5)">CHR0</text>
<text x="98.8" y="177.5" transform="rotate(-90 98.8 177.5)">CHREN</text>
<text x="103.9" y="177.5" transform="rotate(-90 103.9 177.5)">GPIO.6</text>
<text x="106.4" y="177.5" transform="rotate(-90 106.4 177.5)">GPIO.5</text>
<text x="109" y="177.5" transform="rotate(-90 109 177.5)">GPIO.4</text>
<text x="111.5" y="177.5" transform="rotate(-90 111.5 177.5)">~{WAKEUP}/GPIO.3</text>
<text x="114.1" y="177.5" transform="rotate(-90 114.1 177.5)">RS485/GPIO.2</text>
<text x="116.6" y="177.5" transform="rotate(-90 116.6 177.5)">~{RXT}/GPIO.1</text>
<text x="119.1" y="177.5" transform="rotate(-90 119.1 177.5)">~{TXT}/GPIO.0</text>
<text x="124.2" y="177.5" transform="rotate(-90 124.2 177.5)">~{SUSPEND}</text>
<text x="126.8" y="177.5" transform="rotate(-90 126.8 177.5)">SUSPEND</text>
<text x="131.8" y="177.5" transform="rotate(-90 131.8 177.5)">~{RI}/CLK</text>
<text x="134.4" y="177.5" transform="rotate(-90 134.4 177.5)">~{DCD}</text>
<text x="136.9" y="177.5" transform="rotate(-90 136.9 177.5)">~{DTR}</text>
<text x="139.5" y="177.5" transform="rotate(-90 139.5 177.5)">~{DSR}</text>
<text x="142" y="177.5" transform="rotate(-90 142 177.5)">~{CTS}</text>
<text x="144.5" y="177.5" transform="rotate(-90 144.5 177.5)">~{RTS}</text>
<text x="147.1" y="177.5" transform="rotate(-90 147.1 177.5)">RXD</text>
<text x="149.6" y="177.5" transform="rotate(-90 149.6 177.5)">TXD</text>
<text x="33.5" y="181.6">GND</text>
<text x="125.7" y="184.2">R24</text>
<text x="125.7" y="186.7">10K</text>
<text x="121.2" y="194.3">GND</text>
</g>
<g font-size="1.4" fill="#840000">
<text x="172.2" y="34.3">3</text>
<text x="197.6" y="31.7">2</text>
<text x="171.7" y="39.4">36</text>
<text x="171.7" y="41.9">37</text>
<text x="171.7" y="47">27</text>
<text x="197.1" y="47">10</text>
<text x="171.7" y="52.1">38</text>
<text x="171.7" y="49.5">39</text>
<text x="197.1" y="49.5">11</text>
<text x="197.1" y="52.1">13</text>
<text x="171.7" y="54.6">15</text>
<text x="172.2" y="57.1">4</text>
<text x="172.2" y="59.7">5</text>
<text x="197.1" y="54.6">14</text>
<text x="197.1" y="57.1">23</text>
<text x="197.1" y="59.7">28</text>
<text x="172.2" y="62.2">6</text>
<text x="172.2" y="64.8">7</text>
<text x="197.1" y="62.2">29</text>
<text x="197.1" y="64.8">30</text>
<text x="171.7" y="67.3">12</text>
<text x="171.7" y="69.8">17</text>
<text x="197.1" y="67.3">31</text>
<text x="197.1" y="69.8">32</text>
<text x="171.7" y="72.4">18</text>
<text x="171.7" y="74.9">19</text>
<text x="171.7" y="77.5">20</text>
<text x="197.1" y="72.4">33</text>
<text x="197.1" y="74.9">34</text>
<text x="197.1" y="77.5">35</text>
<text x="171.7" y="80">21</text>
<text x="171.7" y="82.5">22</text>
<text x="197.1" y="82.5">16</text>
<text x="197.1" y="80">26</text>
<text x="172.2" y="85.1">8</text>
<text x="172.2" y="87.6">9</text>
<text x="197.1" y="85.1">24</text>
<text x="197.1" y="87.6">25</text>
<text x="196.2" y="92.7">41_1</text>
<text x="197.1" y="92.7">402</text>
<text x="197.6" y="92.7">14</text>
<text x="198.6" y="92.7">7</text>
<text x="262.3" y="133.3">1</text>
<text x="262.3" y="135.9">2</text>
<text x="262.3" y="138.4">3</text>
<text x="262.3" y="141">4</text>
<text x="262.3" y="143.5">5</text>
<text x="261.8" y="148.6">S1</text>
<text x="262.8" y="148.6">2</text>
</g>
<g font-size="1.4" fill="#008484">
<text x="176.3" y="35.4">EN</text>
<text x="191.6" y="32.8">3V3</text>
<text x="176.3" y="40.4">RXD0</text>
<text x="176.3" y="43">TXD0</text>
<text x="176.3" y="48.1">IO0</text>
<text x="176.3" y="53.1">IO2</text>
<text x="176.3" y="50.6">IO1</text>
<text x="190.9" y="48.1">IO17</text>
<text x="190.9" y="50.6">IO18</text>
<text x="190.9" y="53.1">IO19</text>
<text x="176.3" y="55.7">IO3</text>
<text x="176.3" y="58.2">IO4</text>
<text x="190.9" y="55.7">IO20</text>
<text x="190.9" y="58.2">IO21</text>
<text x="176.3" y="60.8">IO5</text>
<text x="176.3" y="63.3">IO6</text>
<text x="176.3" y="65.8">IO7</text>
<text x="190.9" y="60.8">IO35</text>
<text x="190.9" y="63.3">IO36</text>
<text x="190.9" y="65.8">IO37</text>
<text x="176.3" y="68.4">IO8</text>
<text x="176.3" y="70.9">IO9</text>
<text x="190.9" y="68.4">IO38</text>
<text x="190.9" y="70.9">IO39</text>
<text x="176.3" y="73.5">IO10</text>
<text x="176.3" y="76">IO11</text>
<text x="190.9" y="73.5">IO40</text>
<text x="190.9" y="76">IO41</text>
<text x="176.3" y="78.5">IO12</text>
<text x="176.3" y="81.1">IO13</text>
<text x="176.3" y="83.6">IO14</text>
<text x="190.9" y="83.6">IO46</text>
<text x="190.9" y="81.1">IO45</text>
<text x="190.9" y="78.5">IO42</text>
<text x="176.3" y="86.2">IO15</text>
<text x="176.3" y="88.7">IO16</text>
<text x="190.9" y="86.2">IO47</text>
<text x="190.9" y="88.7">IO48</text>
<text x="191.3" y="93.8">GND</text>
<text x="266.4" y="134.4">1</text>
<text x="266.4" y="137">2</text>
<text x="266.4" y="139.5">3</text>
<text x="266.4" y="142">4</text>
<text x="266.4" y="144.6">5</text>
<text x="266.4" y="149.7">SHIELD</text>
</g>
</svg>
